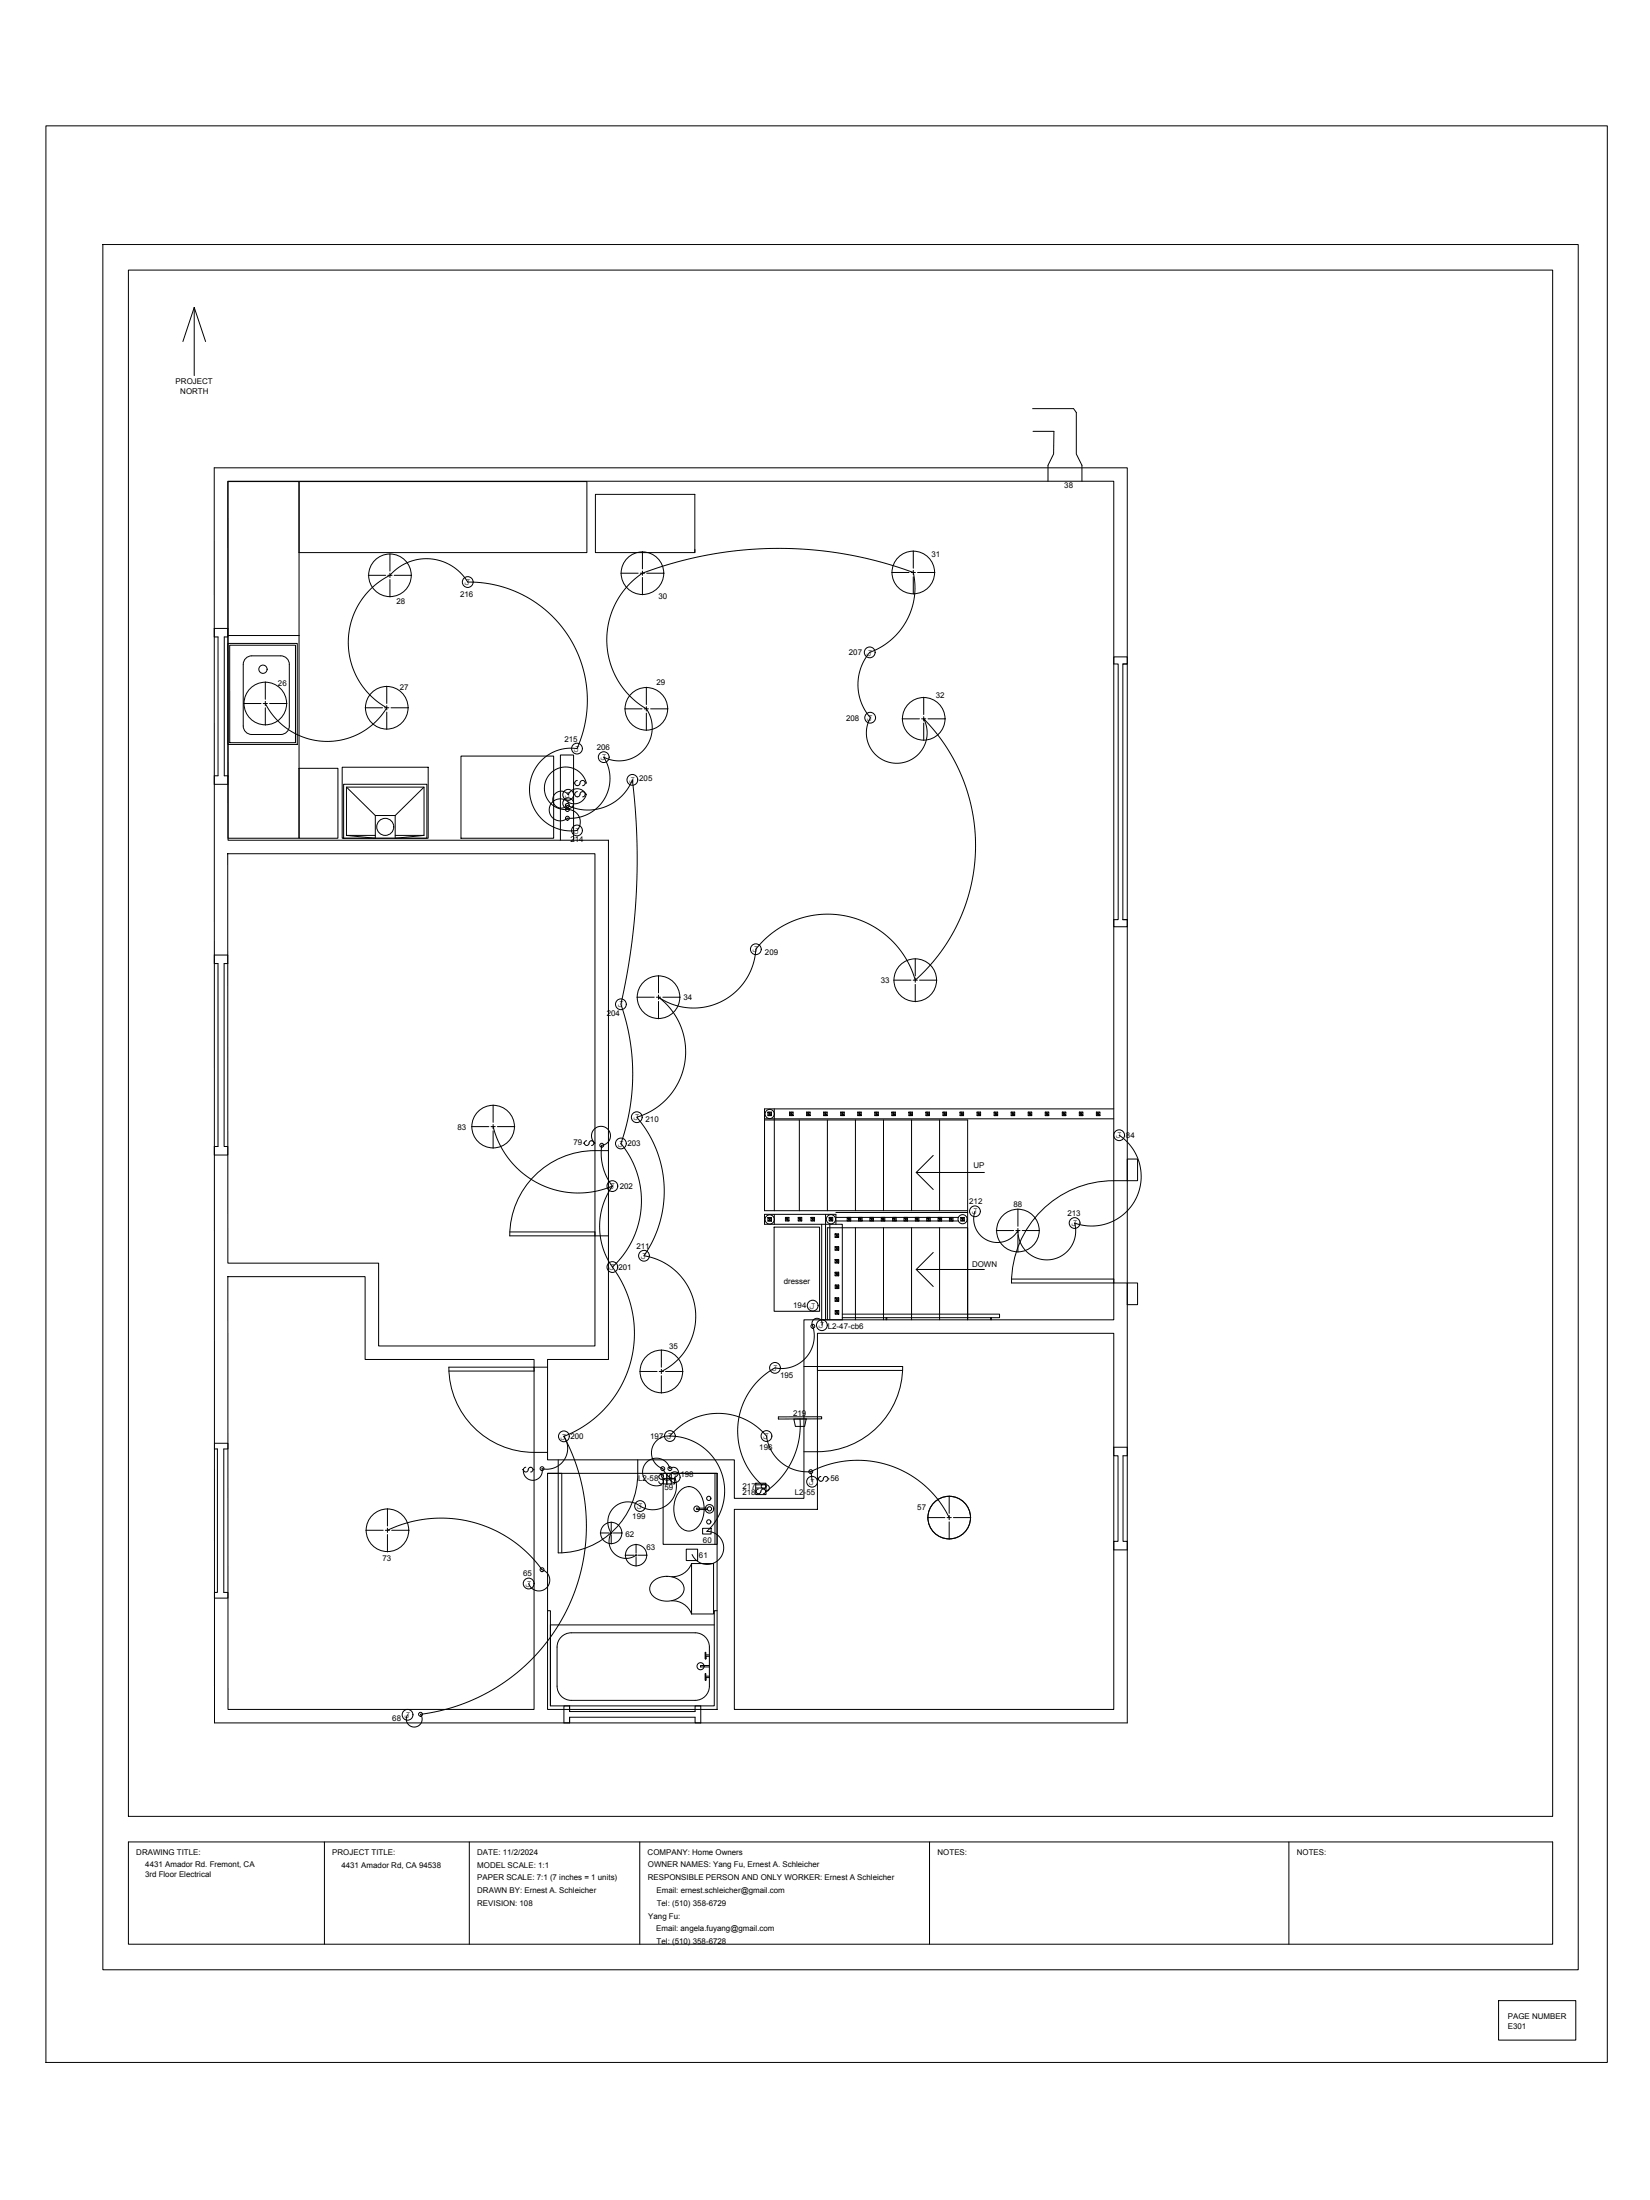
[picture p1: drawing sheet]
<svg xmlns="http://www.w3.org/2000/svg" width="914mm" height="1219mm" viewBox="0 0 914 1219" stroke-linecap="round" stroke-linejoin="round" font-family="sans-serif">
<!-- layer: E301-Electrical-attic -->
<g fill="none" stroke="#000" stroke-width=".55">
<path d="M204 319h10M215 319h2M216 307v9M216 318v2M218 319h10M344 318h10M355 318h2M356 306v9M356 316v3M358 318h10M494 317h10M505 317h2"/>
<path d="M506 305v10M506 316v2M506 320v9M508 317h10M216 321v10M356 320v10M147 378v10M135 390h10M146 390h2M147 390a39 39 0 0 0 67 2 42 42 0 0 1 3-74 27 27 0 0 1 42 5 65 65 0 0 1 61 92 23 23 0 0 0-27 23 23 23 0 0 0 27 22 7 7 0 0 0 0-9 7 7 0 0 0-8-2 12 12 0 0 1-7-20 12 12 0 0 1 20 5h-1M147 389v2M147 392v10"/>
<path d="M149 390h10M202 392h10M213 392h3M214 380v10M214 391v2M214 395v9M217 392h9M346 393h10M357 393h2M358 381v9M358 392v2M358 395v10"/>
<path d="M361 393h9M500 398h10M511 398h2M512 386v10M512 397v3M514 398h10M512 401v9M318 434h1M320 439a1.5 1.5 0 0 0-1 1 1.5 1.5 0 0 0 1 2 1.5 1.5 0 0 0 1-2 1.6 1.6 0 0 1 3-1 1.6 1.6 0 0 1-1 3M320 433a1.5 1.5 0 0 0-1 1 1.5 1.5 0 0 0 1 1 1.5 1.5 0 0 0 1-2 1.5 1.5 0 0 1 3 0 1.4 1.4 0 0 1-1 2M318 440h1M324 440h1v1a7 7 0 0 1-12 2 6 6 0 0 0-9 7 6 6 0 0 0 10 3 22 22 0 0 0 21-10 22 22 0 0 0 0-23 18 18 0 0 0 22-5 18 18 0 0 0 1-22 44 44 0 0 1-2-75 215 215 0 0 1 150-1 38 38 0 0 1-24 45 28 28 0 0 0 0 36 17 17 0 0 0 15 25 17 17 0 0 0 15-25 100 100 0 0 1-5 145 50 50 0 0 0-39-35 50 50 0 0 0-49 18 35 35 0 0 1-54 27 38 38 0 0 1 14 37 38 38 0 0 1-26 29 63 63 0 0 1 4 77 34 34 0 0 1 28 28 34 34 0 0 1-18 36"/>
<path d="M325 440a5 5 0 0 0-5-3 5 5 0 0 0-5 3 5 5 0 0 0-7-1 5 5 0 0 0 0 7 5 5 0 0 0 6 0 26 26 0 0 0 36-14 362 362 0 0 1-6 125 117 117 0 0 1 0 77M507 531v10M353 553h10M364 553h2M365 541v9M365 551v3M365 555v10M367 553h10M495 543h10M506 543h2M507 542v2M507 546v9"/>
<path d="M510 543h9M273 612v10M261 624h10M272 624h2M273 624a49 49 0 0 0 66 33M273 623v3M273 627v9M276 624h9M323 633h1M325 632a1.4 1.4 0 0 0-1 2 1.4 1.4 0 0 0 2 1 1.4 1.4 0 0 0 1-2 1.3 1.3 0 0 1 2 0 1.3 1.3 0 0 1-1 2M329 633h1a5 5 0 0 1 0-8 5 5 0 0 1 8 3 5 5 0 0 1-5 7 30 30 0 0 0 6 22M344 634a50 50 0 0 1-5 68"/>
<path d="M620 629a27 27 0 0 1 9 35 27 27 0 0 1-33 14 16 16 0 0 1-14 20 16 16 0 0 1-18-16 13 13 0 0 1-17 5 13 13 0 0 1-7-16M339 657a40 40 0 0 0 3 49 61 61 0 0 1-30 90M564 670v10M552 682h10M563 682h2M564 681v2M564 684v10M566 682h10M455 734a3 3 0 0 0-3-3 3 3 0 0 0-1 5 18 18 0 0 1-22 22 40 40 0 0 0-7 65M367 748v10M367 759v2M355 760h9"/>
<path d="M365 760h3M367 762v10M369 760h10M312 796a105 105 0 0 1-79 154 4 4 0 0 1-3 7 4 4 0 0 1-4-7M312 796a12 12 0 0 1 1 13 12 12 0 0 1-13 5 5 5 0 0 1-4 6 5 5 0 0 1-6-6h-1M371 796a30 30 0 0 1 29 19 30 30 0 0 1-8 34 9 9 0 0 1 8 14 9 9 0 0 1-16-2M371 796a35 35 0 0 1 54 0 23 23 0 0 0 24 20M371 796a9 9 0 0 0-10 7 9 9 0 0 0 6 11l2 3 3 2a3 3 0 0 1-4 1 3 3 0 0 1-2-3M431 785h24v1h-24zM440 786h7l-1 4h-5zM443 786a44 44 0 0 1-19 41 1.8 1.8 0 0 0 2-2 1.8 1.8 0 0 0-2-2h-5M291 813a1.4 1.4 0 0 0-1 2 1.4 1.4 0 0 0 2 1 1.4 1.4 0 0 0 1-2 1.3 1.3 0 0 1 2 0 1.3 1.3 0 0 1-1 2"/>
<path d="M295 814h1M368 819h6v3h-6zM368 818a1.4 1.4 0 0 0-2-1 1.4 1.4 0 0 0-1 2 1.4 1.4 0 0 0 2 1 1.3 1.3 0 0 1 0 2 1.3 1.3 0 0 1-2-1M370 817v5M371 814a8 8 0 0 0-9-6 8 8 0 0 0-6 10 8 8 0 0 0 10 5v-1M371 814a2.8 2.8 0 0 1 5 1 2.8 2.8 0 0 1-2 4 13 13 0 0 1-5 16 13 13 0 0 1-17-2 11 11 0 0 0-13 3 11 11 0 0 0 0 14 9 9 0 0 0 2 11 9 9 0 0 0 11 1M372 817v5M449 816a56 56 0 0 1 77 25M449 816l1 5M453 820h1M455 818a1.4 1.4 0 0 0-1 2 1.4 1.4 0 0 0 1 1 1.4 1.4 0 0 0 1-2 1.5 1.5 0 0 1 3 0 1.3 1.3 0 0 1-1 2M459 820h.1"/>
<path d="M215 836v10M419 822h6v6h-6zM419 827h.1M419 825h5M420 825a1.4 1.4 0 0 0-1 2 1.4 1.4 0 0 0 2 1 1.4 1.4 0 0 0 1-2 1.3 1.3 0 0 1 2 0 1.3 1.3 0 0 1-1 2M526 829v10M526 840v2M203 848h9M214 848h2M215 848a70 70 0 0 1 86 22 6 6 0 0 1 2 10 6 6 0 0 1-10-2M215 847v2M215 850v10"/>
<path d="M217 848h10M333 850h5M338 850h1M339 843v5M339 849v1M339 851v5M340 850h5M352 856v5M380 859h7v6h-7zM389 847h5v3h-5zM514 841h10M525 841h2"/>
<path d="M526 843v10M528 841h10M346 862h5M352 862h1M352 861v1M352 863v5M354 862h5"/>
<circle cx="216" cy="319" r="12"/>
<circle cx="356" cy="318" r="12"/>
<circle cx="506" cy="317" r="12"/>
<circle cx="259" cy="323" r="3"/>
<circle cx="482" cy="362" r="3"/>
<circle cx="147" cy="390" r="12"/>
<circle cx="214" cy="392" r="12"/>
<circle cx="358" cy="393" r="12"/>
<circle cx="482" cy="398" r="3"/>
<circle cx="512" cy="398" r="12"/>
<circle cx="320" cy="415" r="3"/>
<circle cx="335" cy="420" r="3"/>
<circle cx="350" cy="432" r="3"/>
<circle cx="314" cy="453" r="1.1"/>
<circle cx="314" cy="449" r="1.1"/>
<circle cx="314" cy="446" r="1.1"/>
<circle cx="315" cy="445" r="3"/>
<circle cx="315" cy="440" r="3"/>
<circle cx="320" cy="460" r="3"/>
<circle cx="419" cy="526" r="3"/>
<circle cx="344" cy="557" r="3"/>
<circle cx="365" cy="553" r="12"/>
<circle cx="507" cy="543" r="12"/>
<circle cx="353" cy="619" r="3"/>
<circle cx="273" cy="624" r="12"/>
<circle cx="333" cy="635" r="1.1"/>
<circle cx="344" cy="634" r="3"/>
<circle cx="620" cy="629" r="3"/>
<circle cx="339" cy="657" r="3"/>
<circle cx="540" cy="671" r="3"/>
<circle cx="596" cy="678" r="3"/>
<circle cx="357" cy="696" r="3"/>
<circle cx="564" cy="682" r="12"/>
<circle cx="339" cy="702" r="3"/>
<circle cx="450" cy="724" r="3"/>
<circle cx="450" cy="735" r="1.1"/>
<circle cx="455" cy="734" r="3"/>
<circle cx="429" cy="758" r="3"/>
<circle cx="367" cy="760" r="12"/>
<circle cx="312" cy="796" r="3"/>
<circle cx="371" cy="796" r="3"/>
<circle cx="425" cy="796" r="3"/>
<circle cx="300" cy="814" r="1.1"/>
<circle cx="367" cy="814" r="1.1"/>
<circle cx="371" cy="814" r="1.1"/>
<circle cx="374" cy="819" r="3"/>
<circle cx="449" cy="816" r="1.1"/>
<circle cx="355" cy="835" r="3"/>
<circle cx="423" cy="824" r="1.3"/>
<circle cx="450" cy="821" r="3"/>
<circle cx="215" cy="848" r="12"/>
<circle cx="339" cy="850" r="6"/>
<circle cx="526" cy="841" r="12"/>
<circle cx="293" cy="878" r="3"/>
<circle cx="300" cy="870" r="1.1"/>
<circle cx="353" cy="862" r="6"/>
<circle cx="226" cy="950" r="3"/>
<circle cx="233" cy="950" r="1.1"/>
</g>
<!-- layer: A201-Floorplan-2nd-floor -->
<g fill="none" stroke="#000" stroke-width=".55">
<path d="M572 226h23l1 3v23l4 6v9M572 239h12v13l-3 6v9M119 259h506v696h-506zM126 267h491v464h-171v99h-39v-21h-104v-56h34v-287h-211zM126 267h40v85h-40zM166 267h159v39h-159zM330 274h55v32h-55zM385 304v2M119 348h7v5h-2v77h2v5h-7M119 353h2v77h-2M126 357h39v56h-39zM126 352h40v113h-40z"/>
<path d="M127 358h37v54h-37zM136 365l4-2h16a5 5 0 0 1 4 5v34a5 5 0 0 1-4 5h-16a5 5 0 0 1-5-5v-34v-1zM622 368h3v-4h-8v4h3v142h-3v4h8v-4h-3M625 368h-3v142M255 419h52v46h-52zM166 426h21v39h-21zM190 425h47v40h-47zM190 435h47v30h-47zM192 436l16 16M235 436l-16 16h-11v13l-16-2M219 452v13l16-2M126 473h204v273h-120v-46h-84z"/>
<path d="M208 463h-16v-27h43v27h-16M311 466v-48h7v48M622 510h3M119 529h7v5h-2v101h2v5h-7M119 534h2v101h-2M426 616h2v2l-2-2v2h2M427 616v2M428 616l-2 2M429 615v56M438 616h2v2l-2-2v2h2M439 616v2M440 616l-2 2"/>
<path d="M447 616h2v2l-2-2v2h2M448 616v2M449 616l-2 2M456 616h2v2l-2-2v2h2M457 616v2M458 616l-2 2M466 616h2v2l-2-2v2h2M467 616v2M468 616l-2 2M475 616h2v2l-2-2v2h2M476 616v2M477 616l-2 2"/>
<path d="M485 616h2v2l-2-2v2h2M486 616v2M487 616l-2 2M494 616h2v2l-2-2v2h2M495 616v2M496 616l-2 2M504 616h2v2l-2-2v2h2M505 616v2M506 616l-2 2M513 616h2v2l-2-2v2h2M514 616v2M515 616l-2 2"/>
<path d="M523 616h2v2l-2-2v2h2M524 616v2M525 616l-2 2M532 616h2v2l-2-2v2h2M533 616v2M534 616l-2 2M541 616h2v2l-2-2v2h2M542 616v2M543 616l-2 2M551 616h2v2l-2-2v2h2M552 616v2M553 616l-2 2"/>
<path d="M560 616h2v2l-2-2v2h2M561 616v2M562 616l-2 2M570 616h2v2l-2-2v2h2M571 616v2M572 616l-2 2M579 616h2v2l-2-2v2h2M580 616v2M581 616l-2 2M589 616h2v2l-2-2v2h2M590 616v2M591 616l-2 2"/>
<path d="M598 616h2v2l-2-2v2h2M599 616v2M600 616l-2 2M608 616h2v2l-2-2v2h2M609 616v2M610 616l-2 2M617 615h-193v56h112M337 638a49 49 0 0 0-48 23 47 47 0 0 0-7 24h55M424 621h112v110v-51h-77v51M424 620h193M443 621v50M459 621v50"/>
<path d="M474 621v50M490 621v50M505 621v50M521 621v50M517 640l-9 10M546 650h-38l9 9M625 642h5v12h-5zM625 654a57 57 0 0 0-64 57h64M426 675h2v2l-2-2v2h2M427 675v2M428 675l-2 2M429 673v5"/>
<path d="M435 675h2v2l-2-2v2h2M436 675v2M437 675l-2 2M442 675h2v2l-2-2v2h2M443 675v2M444 675l-2 2M449 675h2v2l-2-2v2h2M450 675v2M451 675l-2 2M455 678v53h12v-53h-43v-5h39v5M458 673v58M460 675h1v2l-1-2v2h1"/>
<path d="M460 678v53M460 675v2M461 675l-1 2M463 672h73M463 677h68M463 675h68M469 675h2v2l-2-2v2h2M470 675v2M471 675l-2 2M476 675h2v2l-2-2v2h2M477 675v2M478 675l-2 2"/>
<path d="M482 675h2v2l-2-2v2h2M483 675v2M484 675l-2 2M488 675h2v2l-2-2v2h2M489 675v2M490 675l-2 2M495 675h2v2l-2-2v2h2M496 675v2M497 675l-2 2M501 675h2v2l-2-2v2h2M502 675v2M503 675l-2 2"/>
<path d="M507 675h2v2l-2-2v2h2M508 675v2M509 675l-2 2M514 675h2v2l-2-2v2h2M515 675v2M516 675l-2 2M520 675h2v2l-2-2v2h2M521 675v2M522 675l-2 2M526 675h2v2l-2-2v2h2M527 675v2M528 675l-2 2"/>
<path d="M532 675h2v2l-2-2v2h2M533 675v2M534 675l-2 2M283 683h47v2M429 680h25v47h-25zM463 698h2v2l-2-2v2h2v-2l-2 2M463 691h2v2l-2-2v2h2v-2l-2 2M463 684h2v2l-2-2v2h2M464 684v2M464 691v2M464 698v2M465 684l-2 2"/>
<path d="M474 680v51M490 680v51M505 680v51M517 694l-9 10M521 680v51M126 707h76v46h94v194h-170zM463 719h2v2l-2-2v2h2v-2l-2 2M463 705h2v2l-2-2v2h2v-2l-2 2M463 712h2v2l-2-2v2h2v-2l-2 2M464 705v2M464 719v2M464 712v2"/>
<path d="M546 704h-38l9 9M561 709h56v2M625 711h5v12h-5zM453 739h164v208h-210v-111h46zM463 726h2v2l-2-2v2h2M464 726v2M465 726l-2 2M467 728h87v2h-87M491 730v1M549 730v1M249 760h47v-2h-47a47 47 0 0 0 47 47h7M296 758h7"/>
<path d="M446 757h7M500 759h-47v-2h47a47 47 0 0 1-47 48h-7M119 800h7v3h-2v79h2v4h-7M119 803h1v79h-1M303 817h94v130h-94zM309 809v8h-6M353 809v8M353 816a44 44 0 0 1-44 45v-44h2v44M367 817h30v39h-30zM396 817v39M617 802h8v5h-3v47h3v5h-8v-5h3v-47h-3zM377 826a7 7 0 0 1 7-2 7 7 0 0 1 5 6 14 14 0 0 1-5 18 8 8 0 0 1-10-7 16 16 0 0 1 3-15z"/>
<path d="M392 836h-6v1h6M362 876a11 11 0 0 1 17 4 8 8 0 0 1-11 7 7 7 0 0 1-7-9zM383 866a11 11 0 0 1-11 8M383 866h12v28h-12M383 866v28M303 893h2v52h91v-52h1M372 887a11 11 0 0 1 11 7M311 907l3-2h3h68a8 8 0 0 1 8 8v21a8 8 0 0 1-8 8h-68a8 8 0 0 1-8-8v-22zM391 917h2M393 918h-2v1v-3v3M396 900h-91v45M391 929h2"/>
<path d="M393 930h-2v1v-4v4M393 923h-5v1h5M316 945v4h69v-4h3v10h-3v-3h-69v3M316 949v-4h-3v10h3v-3"/>
<circle cx="146" cy="371" r="2.3"/>
<circle cx="214" cy="458" r="5"/>
<circle cx="427" cy="617" r="2.6"/>
<circle cx="427" cy="676" r="2.6"/>
<circle cx="460" cy="676" r="2.6"/>
<circle cx="533" cy="676" r="2.5"/>
<circle cx="386" cy="836" r="1.6"/>
<circle cx="393" cy="830" r="1.2"/>
<circle cx="393" cy="836" r="2.4"/>
<circle cx="393" cy="836" r="1.2"/>
<circle cx="393" cy="843" r="1.2"/>
<circle cx="388" cy="923" r="2"/>
</g>
<!-- layer: Title Block -->
<path d="M71 1021h789v56h-789z" fill="none" stroke="#000" stroke-width=".55"/>
<!-- layer: 00-page-edge -->
<path d="M25 70h866v1073h-866zM57 136h818v956h-818zM71 150h789v857h-789zM108 170v38M101 189l7-19 6 19M71 1021h.1M180 1021v56M260 1021v56M355 1021v56M515 1021v56M714 1021v56M830 1109h43v22h-43z" fill="none" stroke="#000" stroke-width=".55"/>
<g font-size="5.5">
<text x="257" y="324">J</text>
<text x="480" y="363">J</text>
<text x="480" y="399">J</text>
<text x="318" y="417">J</text>
<text x="333" y="421">J</text>
<text x="348" y="434">J</text>
<text x="313" y="442">J</text>
<text x="313" y="447">J</text>
<text x="318" y="462">J</text>
<text x="417" y="528">J</text>
<text x="342" y="558">J</text>
<text x="351" y="621">J</text>
<text x="342" y="635">J</text>
<text x="618" y="631">J</text>
<text x="337" y="659">J</text>
<text x="538" y="673">J</text>
<text x="594" y="680">J</text>
<text x="355" y="698">J</text>
<text x="337" y="704">J</text>
<text x="448" y="725">J</text>
<text x="453" y="736">J</text>
<text x="428" y="760">J</text>
<text x="311" y="798">J</text>
<text x="369" y="798">J</text>
<text x="423" y="798">J</text>
<text x="372" y="820">J</text>
<text x="448" y="823">J</text>
<text x="353" y="836">J</text>
<text x="291" y="879">J</text>
<text x="224" y="952">J</text>
</g>
<g font-size="4.4">
<text x="97" y="213">PROJECT</text>
<text x="100" y="218">NORTH</text>
<text x="590" y="271">38</text>
<text x="516" y="309">31</text>
<text x="220" y="335">28</text>
<text x="255" y="331">216</text>
<text x="365" y="332">30</text>
<text x="470" y="363">207</text>
<text x="154" y="380">26</text>
<text x="222" y="382">27</text>
<text x="364" y="380">29</text>
<text x="519" y="387">32</text>
<text x="469" y="400">208</text>
<text x="313" y="411">215</text>
<text x="331" y="416">206</text>
<text x="354" y="433">205</text>
<text x="316" y="467">214</text>
<text x="424" y="529">209</text>
<text x="488" y="545">33</text>
<text x="379" y="554">34</text>
<text x="336" y="563">204</text>
<text x="358" y="622">210</text>
<text x="254" y="626">83</text>
<text x="318" y="635">79</text>
<text x="348" y="635">203</text>
<text x="624" y="631">84</text>
<text x="539" y="647">UP</text>
<text x="343" y="659">202</text>
<text x="537" y="667">212</text>
<text x="562" y="669">88</text>
<text x="592" y="674">213</text>
<text x="353" y="692">211</text>
<text x="343" y="704">201</text>
<text x="539" y="702">DOWN</text>
<text x="434" y="712">dresser</text>
<text x="440" y="725">194</text>
<text x="459" y="736">L2-47-cb6</text>
<text x="371" y="748">35</text>
<text x="432" y="763">195</text>
<text x="440" y="785">219</text>
<text x="316" y="797">200</text>
<text x="360" y="797">197</text>
<text x="421" y="803">196</text>
<text x="354" y="821">L2-58</text>
<text x="377" y="819">198</text>
<text x="460" y="820">56</text>
<text x="368" y="826">59</text>
<text x="412" y="825">217</text>
<text x="411" y="828">218</text>
<text x="441" y="829">L2-55</text>
<text x="508" y="837">57</text>
<text x="350" y="842">199</text>
<text x="347" y="852">62</text>
<text x="390" y="855">60</text>
<text x="358" y="859">63</text>
<text x="387" y="864">61</text>
<text x="212" y="865">73</text>
<text x="290" y="873">65</text>
<text x="217" y="954">68</text>
<text x="76" y="1028">DRAWING TITLE:</text>
<text x="184" y="1028">PROJECT TITLE:</text>
<text x="264" y="1028">DATE: 11/2/2024</text>
<text x="359" y="1028">COMPANY: Home Owners</text>
<text x="520" y="1028">NOTES:</text>
<text x="719" y="1028">NOTES:</text>
<text x="81" y="1035">4431 Amador Rd. Fremont, CA</text>
<text x="189" y="1035">4431 Amador Rd, CA 94538</text>
<text x="264" y="1035">MODEL SCALE: 1:1</text>
<text x="359" y="1035">OWNER NAMES: Yang Fu, Ernest A. Schleicher</text>
<text x="80" y="1040">3rd Floor Electrical</text>
<text x="264" y="1042">PAPER SCALE: 7:1 (7 inches = 1 units)</text>
<text x="359" y="1042">RESPONSIBLE PERSON AND ONLY WORKER: Ernest A Schleicher</text>
<text x="264" y="1049">DRAWN BY: Ernest A. Schleicher</text>
<text x="364" y="1049">Email: ernest.schleicher@gmail.com</text>
<text x="264" y="1056">REVISION: 108</text>
<text x="364" y="1056">Tel: (510) 358-6729</text>
<text x="359" y="1063">Yang Fu:</text>
<text x="364" y="1070">Email: angela.fuyang@gmail.com</text>
<text x="364" y="1077">Tel: (510) 358-6728</text>
<text x="836" y="1119">PAGE NUMBER</text>
<text x="836" y="1124">E301</text>
</g>
</svg>
